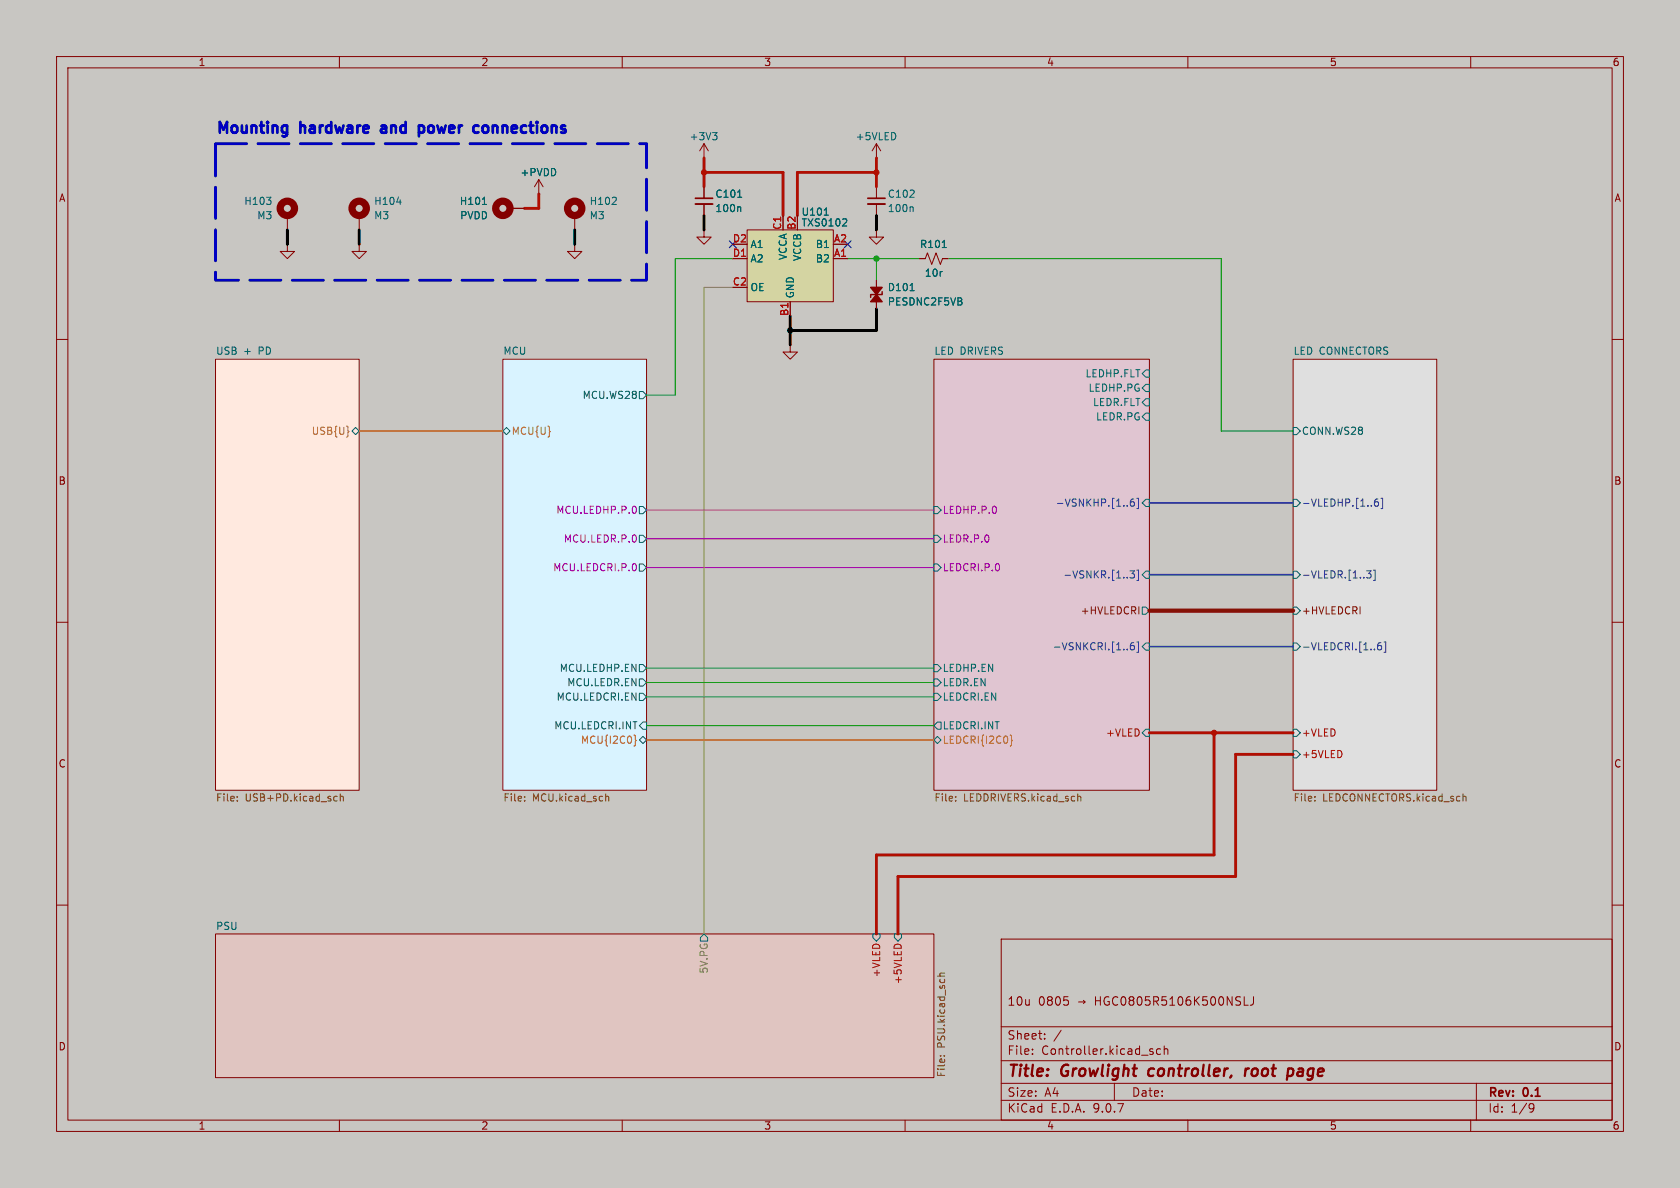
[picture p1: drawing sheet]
<svg xmlns="http://www.w3.org/2000/svg" width="297mm" height="210mm" viewBox="0 0 297 210" stroke-linecap="round" stroke-linejoin="round" font-family="sans-serif">
<path d="M0 0h297v210h-297z" fill="#c8c6c2" stroke="#c8c6c2" stroke-width=".18"/>
<g fill="none" stroke="#840000" stroke-width=".18">
<path d="M10 10h277v190h-277zM12 12h273v186h-273zM60 10v2M110 10v2M160 10v2M210 10v2M260 10v2M50.8 38.1v2.5M63.5 38.1v2.5M95.2 34.3h.1M95.2 31.8l-.7 1.2M95.2 31.8l.8 1.2"/>
<path d="M95.2 31.8v2.5M101.6 38.1v2.5M154.9 27.9h.1M154.9 25.4v2.5M154.9 33v2.1M154.9 36.1v2M154.9 25.4l-.7 1.3M154.9 25.4l.8 1.3M50.8 43.2v1.3h1.3l-1.3 1.2-1.3-1.2h1.3M50.8 43.2h.1M154.9 40.6v1.3h1.3l-1.3 1.3-1.2-1.3h1.2M154.9 40.6h.1"/>
<path d="M154.9 49.5v5.1M162.6 45.7h1l.4-1 .7 2 .8-2 .7 2 .4-1h1M10 60h2M38.1 63.5h25.4v76.2h-25.4zM88.9 63.5h25.4v76.2h-25.4zM165.1 63.5h38.1v76.2h-38.1zM228.6 63.5h25.4v76.2h-25.4zM285 60h2M10 110h2M285 110h2M10 160h2M38.1 165.1h127v25.4h-127z"/>
<path d="M177 166h108v32h-108zM188.1 176.2h.7M188.7 176.8l.2 .3-.2 .5M220 176.2v1.5h.7M221.6 176.2v1.1a.48 .48 0 0 1-.6 .4M285 160h2M60 198v2M110 198v2M160 198v2M177 194.5h108M177 191.5h108M177 187.5h108"/>
<path d="M177 181.5h108M182.5 186.3v.1M182.5 185.5v.1M184.7 183.6v.1M184.7 182.8v.1M187.6 182.1l-1.3 2M197 191.5v3M203.5 185.9l.3 .1 .1 .2-.2 .2h-.3M203.5 185.4l.3 .1M205.2 185.5l-.5-.1-.2 .3v.4l.1 .2h.6M205.8 185.5l.2-.1 .4 .1 .1 .9M205.8 184.9v1.5"/>
<path d="M210 198v2M260 198v2M261 191.5v6.5M270.6 195.1l.5 .1a.99 .99 0 0 1-.4 1.4h-.2M271.2 195.7l-.3 .3h-.3"/>
</g>
<path d="M203.2 189.1l-.2 .7 .3 .4M220.2 188.9l-.1 1.3M220.8 188.9l-.4 .1-.2 .3M228.3 188.9l.4 .4-.1 .5-.2 .3" fill="none" stroke="#840000" stroke-width=".4"/>
<path d="M38.1 165.1h127v25.4h-127z" fill="#e0c5c1" stroke="#e0c5c1" stroke-width=".18"/>
<path d="M38.1 63.5h25.4v76.2h-25.4z" fill="#ffe9df" stroke="#ffe9df" stroke-width=".18"/>
<path d="M88.9 63.5h25.4v76.2h-25.4z" fill="#d9f3ff" stroke="#d9f3ff" stroke-width=".18"/>
<path d="M228.6 63.5h25.4v76.2h-25.4z" fill="#dfdfdf" stroke="#dfdfdf" stroke-width=".18"/>
<path d="M165.1 63.5h38.1v76.2h-38.1z" fill="#e0c5d1" stroke="#e0c5d1" stroke-width=".18"/>
<g fill="none" stroke="#006464" stroke-width=".18">
<path d="M47.1 34.9h.8l-.4 .5M47.8 35.5v.5M70.1 35.7h.8M108.2 36.1h.8M108.9 35v.4M158.3 23.7v.7M161.2 36.6l.2 .1v.7M160.9 51.4h.7M166.5 48h.1M166.6 43.8h.7M62.2 76.2l.7-.6 .6 .6-.6 .6zM88.9 76.2l.6-.6 .7 .6-.7 .6z"/>
<path d="M113 69.2h.7l.6 .7-.6 .6h-.7zM202.6 65.4h.6v1.3h-.6l-.7-.7zM202.6 67.9h.6v1.3h-.6l-.7-.6zM202.6 70.5h.6v1.3h-.6l-.7-.7zM202.6 73h.6v1.3h-.6l-.7-.6zM228.6 75.6h.6l.7 .6-.7 .6h-.6zM113 99.7h.7l.6 .6-.6 .7h-.7zM113 89.5h.7l.6 .7-.6 .6h-.7zM113 94.6h.7l.6 .7-.6 .6h-.7zM165.1 99.7h.6l.7 .6-.7 .7h-.6zM165.1 89.5h.6l.7 .7-.7 .6h-.6zM165.1 94.6h.6l.7 .7-.7 .6h-.6z"/>
<path d="M202.6 88.3h.6v1.2h-.6l-.7-.6zM228.6 88.3h.6l.7 .6-.7 .6h-.6zM113 117.5h.7l.6 .6-.6 .6h-.7zM165.1 117.5h.6l.7 .6-.7 .6h-.6zM201.9 107.3h.7l.6 .7-.6 .6h-.7zM202.6 113.7h.6v1.2h-.6l-.7-.6zM202.6 101h.6v1.2h-.6l-.7-.6zM228.6 113.7h.6l.7 .6-.7 .6h-.6zM228.6 101h.6l.7 .6-.7 .6h-.6zM228.6 107.3h.6l.7 .7-.7 .6h-.6zM113 122.6h.7l.6 .6-.6 .6h-.7zM113 120h.7l.6 .7-.6 .6h-.7z"/>
<path d="M113.7 127.6h.6v1.3h-.6l-.7-.6zM113.7 130.2l.6 .6-.6 .6-.7-.6zM165.1 122.6h.6l.7 .6-.7 .6h-.6zM165.1 130.8l.6-.6 .7 .6-.7 .6zM165.1 120h.6l.7 .7-.7 .6h-.6zM165.7 127.6h.7v1.3h-.7l-.6-.6zM202.6 128.9h.6v1.3h-.6l-.7-.7zM228.6 128.9h.6l.7 .6-.7 .7h-.6zM228.6 132.7h.6l.7 .7-.7 .6h-.6zM124.5 165.1l.6 .6v.7h-1.3v-.7zM154.3 165.1h1.3v.6l-.7 .7-.6-.7zM158.1 165.1h1.3v.6l-.7 .7-.6-.7z"/>
</g>
<path d="M237.2 133v.6M158.4 167h.6" fill="none" stroke="#b10e00" stroke-width=".18"/>
<g fill="none" stroke="#725600" stroke-width=".18">
<path d="M41.9 141.5v.1M41.9 140.8v.1M59.2 140.8h.4M59.6 141.5l-.4 .1M60.2 140.9l.1-.1h.3l.1 .8M60.2 140.3v1.3M92.7 141.5v.1M92.7 140.8v.1M107.1 140.9l.2-.1h.3v.8M107.1 140.3v1.3M168.9 141.5v.1M168.9 140.8v.1"/>
<path d="M190.5 140.9l.2-.1h.3l.1 .8M190.5 140.3v1.3M232.4 141.5v.1M232.4 140.8v.1M258.7 140.8h.4l.1 .8M165.7 172.6h1.3M167 172l-.8 .1v.3l.1 .2M166.2 186.7h.1M166.9 186.7h.1"/>
</g>
<path d="M61.6 76.2l.1 .1-.1 .1" fill="none" stroke="#af8226" stroke-width=".18"/>
<path d="M112.3 89.5l.2 .5-.2 .7M112.4 99.8l.1 .3-.1 .7" fill="none" stroke="#a900c2" stroke-width=".18"/>
<path d="M112.1 129.9l.2 .2v.6l.2 .2-.2 .2v.6l-.2 .2M178.6 129.9l.2 .2v.6l.2 .2-.2 .2v.6l-.2 .2" fill="none" stroke="#c3670e" stroke-width=".18"/>
<g fill="none" stroke="#253b92" stroke-width=".18">
<path d="M199.3 89.4v.1M200.4 88.2l-.3 .1a.86 .86 0 0 0 0 1.2l.4-.1 .1-.5-.3-.2h-.2l-.3 .2M201 88.1h.3v1.8h-.3M243.6 88.2l-.4 .1a.86 .86 0 0 0 0 1.2l.4-.1 .1-.5-.2-.2h-.3l-.2 .2M244.1 88.1h.3v1.8h-.3M199.8 100.9h.8l-.5 .5 .4 .1v.6l-.2 .1-.5-.1M200.4 113.6l-.3 .1a.86 .86 0 0 0 0 1.2l.4-.1 .1-.5-.3-.2h-.2l-.3 .2M201 113.5h.3v1.8h-.3M201 100.8h.3v1.8h-.3M241.6 100.9h.8l-.4 .5 .3 .1v.6l-.2 .1-.5-.1M242.8 100.8h.3v1.8h-.3M244.1 113.6l-.3 .1a.86 .86 0 0 0 0 1.2l.4-.1 .1-.5-.3-.2-.4 .1-.1 .1"/>
<path d="M244.7 113.5h.3v1.8h-.3"/>
</g>
<path d="M156 51.6v.5h-2.1v.5" fill="none" stroke="#840000" stroke-width=".25"/>
<g fill="#840000" stroke="#840000" stroke-width=".25">
<path d="M153.9 50.8h2.1l-1.1 1.3z"/>
<path d="M154.9 52.1l1.1 1.2h-2.1z"/>
</g>
<path d="M153.4 35.1h3.1" fill="none" stroke="#840000" stroke-width=".3"/>
<path d="M153.4 36.1h3.1" fill="none" stroke="#840000" stroke-width=".33"/>
<g fill="none" stroke="#840000" stroke-width="1.3">
<circle cx="50.8" cy="36.8" r="1.27"/>
<circle cx="63.5" cy="36.8" r="1.27"/>
<circle cx="101.6" cy="36.8" r="1.27"/>
</g>
<path d="M132.1 40.6h15.2v12.7h-15.2z" fill="#d4d4a2"/>
<g fill="none" stroke="#840000" stroke-width=".18">
<path d="M90.2 36.8h2.5M95.2 34.3h.1M124.5 27.9h.1M124.5 25.4l-.8 1.3M124.5 25.4l.7 1.3M124.5 25.4v2.5M124.5 33v2.1M124.5 36.1v2M138.4 38.1v2.5M63.5 43.2v1.3h1.3l-1.3 1.2-1.3-1.2h1.3M63.5 43.2h.1M101.6 43.2v1.3h1.3l-1.3 1.2-1.3-1.2h1.3"/>
<path d="M101.6 43.2h.1M124.5 40.6v1.3h1.2l-1.2 1.3-1.3-1.3h1.3M124.5 40.6h.1M129.5 45.7h2.6M132.1 40.6h15.2v12.7h-15.2zM139.7 53.3v2.6M147.3 45.7h2.6M154.9 49.5v1.3M154.9 53.3v1.3M162.6 45.7h1M166.6 45.7h1M139.7 61v1.2h1.3l-1.3 1.3-1.3-1.3h1.3"/>
<path d="M139.7 61h.1"/>
</g>
<path d="M85.3 36.1h.7M126 23.4h.8l-.5 .5M126.5 23.9l.3 .3v.3l-.3 .2M130.4 34.9h.7M130.8 36.6l.2 .1v.7M145.7 38h.7M149.5 38.7l.2 .2-.1 .3-.7 .7h.8M160.9 51.4h.7M166.5 48h.1M166.6 43.8h.7" fill="none" stroke="#006464" stroke-width=".18"/>
<path d="M122.9 35.1h3.1" fill="none" stroke="#840000" stroke-width=".3"/>
<path d="M122.9 36.1h3.1" fill="none" stroke="#840000" stroke-width=".33"/>
<circle cx="88.9" cy="36.8" r="1.27" fill="none" stroke="#840000" stroke-width="1.3"/>
<path d="M203.2 88.9h25.4M203.2 101.6h25.4M203.2 114.3h25.4" fill="none" stroke="#253b92" stroke-width=".3"/>
<path d="M63.5 76.2h25.4" fill="none" stroke="#af8226" stroke-width=".3"/>
<path d="M114.3 130.8h50.8" fill="none" stroke="#c3670e" stroke-width=".3"/>
<path d="M95.2 34.3v2.5h-2.5M124.5 30.5h13.9v7.6M124.5 27.9v5.1M154.9 30.5h-13.9v7.6M154.9 27.9v5.1M203.2 129.5h25.4M214.6 129.5v21.6h-59.7v14M228.6 133.4h-10.2v21.5h-59.7v10.2" fill="none" stroke="#b10e00" stroke-width=".51"/>
<path d="M129.5 45.7h-10.1v24.2h-5.1M149.9 45.7h12.7M154.9 45.7v3.8M167.6 45.7h48.3v30.5h12.7M114.3 118.1h50.8M114.3 123.2h50.8M114.3 128.3h50.8M114.3 120.7h50.8" fill="none" stroke="#009600" stroke-width=".18"/>
<path d="M114.3 90.2h50.8M114.3 95.3h50.8M114.3 100.3h50.8" fill="none" stroke="#a900c2" stroke-width=".18"/>
<path d="M124.5 38.1v2.5M154.9 38.1v2.5M50.8 40.6v2.6M63.5 40.6v2.6M101.6 40.6v2.6M139.7 55.9v5.1M154.9 54.6v3.8h-15.2" fill="none" stroke="#000" stroke-width=".51"/>
<path d="M129.5 50.8h-5v114.3" fill="none" stroke="#7f8e2a" stroke-width=".18"/>
<path d="M203.2 108h25.4" fill="none" stroke="#841e00" stroke-width=".76"/>
<path d="M128.9 42.6l1.2 1.2M130.1 42.6l-1.2 1.2M149.3 42.6l1.2 1.2M150.5 42.6l-1.2 1.2" fill="none" stroke="#000084" stroke-width=".18"/>
<path d="M68 22.2l-.6 .1M68.1 22.7h-.5a.37 .37 0 0 0-.3 .4 .37 .37 0 0 0 .3 .4h.5M74.2 22.2l.6 .1 .2 .3-.1 .7-.3 .2h-.4M85.5 22.3a.52 .52 0 0 1 .8 .3v.5a.52 .52 0 0 1-.5 .4 .52 .52 0 0 1-.5-.4v-.5z" fill="none" stroke="#0000c2" stroke-width=".48"/>
<path d="M38.1 25.4h76.2v24.1h-76.2z" fill="none" stroke="#0000c2" stroke-width=".5" stroke-dasharray="5.5 2"/>
<g fill="#b10e00" stroke="#b10e00" stroke-width=".18">
<circle cx="214.6" cy="129.5" r=".46"/>
<circle cx="154.9" cy="30.5" r=".46"/>
<circle cx="124.5" cy="30.5" r=".46"/>
</g>
<circle cx="154.9" cy="45.7" r=".46" fill="#009600" stroke="#009600" stroke-width=".18"/>
<circle cx="139.7" cy="58.4" r=".46" fill="#000" stroke="#000" stroke-width=".18"/>
<g font-size="2.8" fill="#840000">
<text x="178" y="190.9">Title:</text>
<text x="187.7" y="190.9">Growlight</text>
<text x="203.9" y="190.9">controller,</text>
<text x="221.7" y="190.9">root</text>
<text x="230.1" y="190.9">page</text>
</g>
<g font-size="2.7" fill="#0000c2">
<text x="38.1" y="24.3">Mounting</text>
<text x="53.4" y="24.3">hardware</text>
<text x="68.8" y="24.3">and</text>
<text x="76.4" y="24.3">power</text>
<text x="87.2" y="24.3">connections</text>
</g>
<g font-size="2.1" fill="#840000">
<text x="178" y="178">10u</text>
<text x="183.5" y="178">0805</text>
<text x="190.5" y="178">þÿ!’HGC0805R5106K500NSLJ</text>
<text x="178" y="184">Sheet:</text>
<text x="178" y="186.7">File:</text>
<text x="184.1" y="186.7">Controller.kicad_sch</text>
<text x="178" y="196.9">KiCad</text>
<text x="178" y="194.1">Size:</text>
<text x="184.7" y="194.1">A4</text>
<text x="185.7" y="196.9">E.D.A.</text>
<text x="193.3" y="196.9">9.0.7</text>
<text x="200" y="194.1">Date:</text>
<text x="263" y="194.3">Rev:</text>
<text x="263" y="196.9">Id:</text>
<text x="267.1" y="196.9">1/9</text>
<text x="269.4" y="194.3">0.1</text>
</g>
<g font-size="1.8" fill="#840000">
<text x="35" y="11.9">1</text>
<text x="85" y="11.9">2</text>
<text x="135" y="11.9">3</text>
<text x="185" y="11.9">4</text>
<text x="235" y="11.9">5</text>
<text x="285" y="11.9">6</text>
<text x="10.3" y="35.9">A</text>
<text x="285.3" y="35.9">A</text>
<text x="10.3" y="85.9">B</text>
<text x="285.3" y="85.9">B</text>
<text x="10.3" y="135.9">C</text>
<text x="285.3" y="135.9">C</text>
<text x="10.3" y="185.9">D</text>
<text x="285.3" y="185.9">D</text>
<text x="35" y="199.9">1</text>
<text x="85" y="199.9">2</text>
<text x="135" y="199.9">3</text>
<text x="185" y="199.9">4</text>
<text x="235" y="199.9">5</text>
<text x="285" y="199.9">6</text>
</g>
<g font-size="1.8" fill="#006464">
<text x="121.8" y="25">+3V3</text>
<text x="151.2" y="25">+5VLED</text>
<text x="91.9" y="31.3">+PVDD</text>
<text x="126.4" y="35.2">C101</text>
<text x="156.9" y="35.2">C102</text>
<text x="43.1" y="36.4">H103</text>
<text x="45.4" y="39">M3</text>
<text x="66" y="39">M3</text>
<text x="66" y="36.4">H104</text>
<text x="81.2" y="36.4">H101</text>
<text x="81.2" y="39">PVDD</text>
<text x="104.1" y="39">M3</text>
<text x="104.1" y="36.4">H102</text>
<text x="126.4" y="37.7">100n</text>
<text x="141.6" y="38.3">U101</text>
<text x="141.6" y="40.2">TXS0102</text>
<text x="156.9" y="37.7">100n</text>
<text x="132.6" y="44">A1</text>
<text x="132.6" y="46.6">A2</text>
<text x="139.3" y="46.1" transform="rotate(-90 139.3 46.1)">VCCA</text>
<text x="141.8" y="46.2" transform="rotate(-90 141.8 46.2)">VCCB</text>
<text x="144.1" y="44">B1</text>
<text x="144.1" y="46.6">B2</text>
<text x="162.5" y="44">R101</text>
<text x="132.6" y="51.7">OE</text>
<text x="140.6" y="52.8" transform="rotate(-90 140.6 52.8)">GND</text>
<text x="156.9" y="51.7">D101</text>
<text x="163.4" y="49.1">10r</text>
<text x="156.9" y="54.2">PESDNC2F5VB</text>
<text x="38.1" y="62.8">USB</text>
<text x="43.1" y="62.8">+</text>
<text x="45.8" y="62.8">PD</text>
<text x="88.9" y="62.8">MCU</text>
<text x="165.1" y="62.8">LED DRIVERS</text>
<text x="228.6" y="62.8">LED CONNECTORS</text>
<text x="102.9" y="70.7">MCU.WS28</text>
<text x="191.8" y="66.9">LEDHP.FLT</text>
<text x="192.3" y="69.4">LEDHP.PG</text>
<text x="193.1" y="72">LEDR.FLT</text>
<text x="193.7" y="74.5">LEDR.PG</text>
<text x="230.1" y="77.1">CONN.WS28</text>
<text x="98.8" y="119">MCU.LEDHP.EN</text>
<text x="166.6" y="119">LEDHP.EN</text>
<text x="98.3" y="124.1">MCU.LEDCRI.EN</text>
<text x="100.2" y="121.5">MCU.LEDR.EN</text>
<text x="166.6" y="124.1">LEDCRI.EN</text>
<text x="166.6" y="121.5">LEDR.EN</text>
<text x="97.9" y="129.1">MCU.LEDCRI.INT</text>
<text x="166.6" y="129.1">LEDCRI.INT</text>
<text x="38.1" y="164.5">PSU</text>
</g>
<g font-size="1.8" fill="#a90000">
<text x="138.2" y="40.7" transform="rotate(-90 138.2 40.7)">C1</text>
<text x="140.7" y="40.7" transform="rotate(-90 140.7 40.7)">B2</text>
<text x="129.5" y="42.9">D2</text>
<text x="129.5" y="45.5">D1</text>
<text x="147.3" y="42.9">A2</text>
<text x="147.3" y="45.5">A1</text>
<text x="129.5" y="50.5">C2</text>
<text x="139.4" y="56" transform="rotate(-90 139.4 56)">B1</text>
</g>
<g font-size="1.8" fill="#af8226">
<text x="55" y="77.1">USB{U}</text>
<text x="90.4" y="77.1">MCU{U}</text>
</g>
<g font-size="1.8" fill="#253b92">
<text x="186.5" y="89.8">-VSNKHP.[1..6]</text>
<text x="230.1" y="89.8">-VLEDHP.[1..6]</text>
<text x="187.9" y="102.5">-VSNKR.[1..3]</text>
<text x="230.1" y="102.5">-VLEDR.[1..3]</text>
<text x="186" y="115.2">-VSNKCRI.[1..6]</text>
<text x="230.1" y="115.2">-VLEDCRI.[1..6]</text>
</g>
<g font-size="1.8" fill="#a900c2">
<text x="98.2" y="91">MCU.LEDHP.P.0</text>
<text x="166.6" y="91">LEDHP.P.0</text>
<text x="97.7" y="101.2">MCU.LEDCRI.P.0</text>
<text x="99.6" y="96.1">MCU.LEDR.P.0</text>
<text x="166.6" y="101.2">LEDCRI.P.0</text>
<text x="166.6" y="96.1">LEDR.P.0</text>
</g>
<g font-size="1.8" fill="#841e00">
<text x="191" y="108.8">+HVLEDCRI</text>
<text x="230.1" y="108.8">+HVLEDCRI</text>
</g>
<g font-size="1.8" fill="#c3670e">
<text x="102.6" y="131.7">MCU{I2C0}</text>
<text x="166.6" y="131.7">LEDCRI{I2C0}</text>
</g>
<g font-size="1.8" fill="#b10e00">
<text x="195.4" y="130.4">+VLED</text>
<text x="230.1" y="130.4">+VLED</text>
<text x="230.1" y="134.2">+5VLED</text>
<text x="155.8" y="172.9" transform="rotate(-90 155.8 172.9)">+VLED</text>
<text x="159.6" y="174.1" transform="rotate(-90 159.6 174.1)">+5VLED</text>
</g>
<g font-size="1.8" fill="#725600">
<text x="38.1" y="142">File:</text>
<text x="43.3" y="142">USB+PD.kicad_sch</text>
<text x="88.9" y="142">File:</text>
<text x="94.1" y="142">MCU.kicad_sch</text>
<text x="165.1" y="142">File:</text>
<text x="170.3" y="142">LEDDRIVERS.kicad_sch</text>
<text x="228.6" y="142">File:</text>
<text x="233.8" y="142">LEDCONNECTORS.kicad_sch</text>
<text x="167.4" y="185.3" transform="rotate(-90 167.4 185.3)">PSU.kicad_sch</text>
<text x="167.4" y="190.5" transform="rotate(-90 167.4 190.5)">File:</text>
</g>
<text font-size="1.8" fill="#7f8e2a" x="125.3" y="172.2" transform="rotate(-90 125.3 172.2)">5V.PG</text>
</svg>
